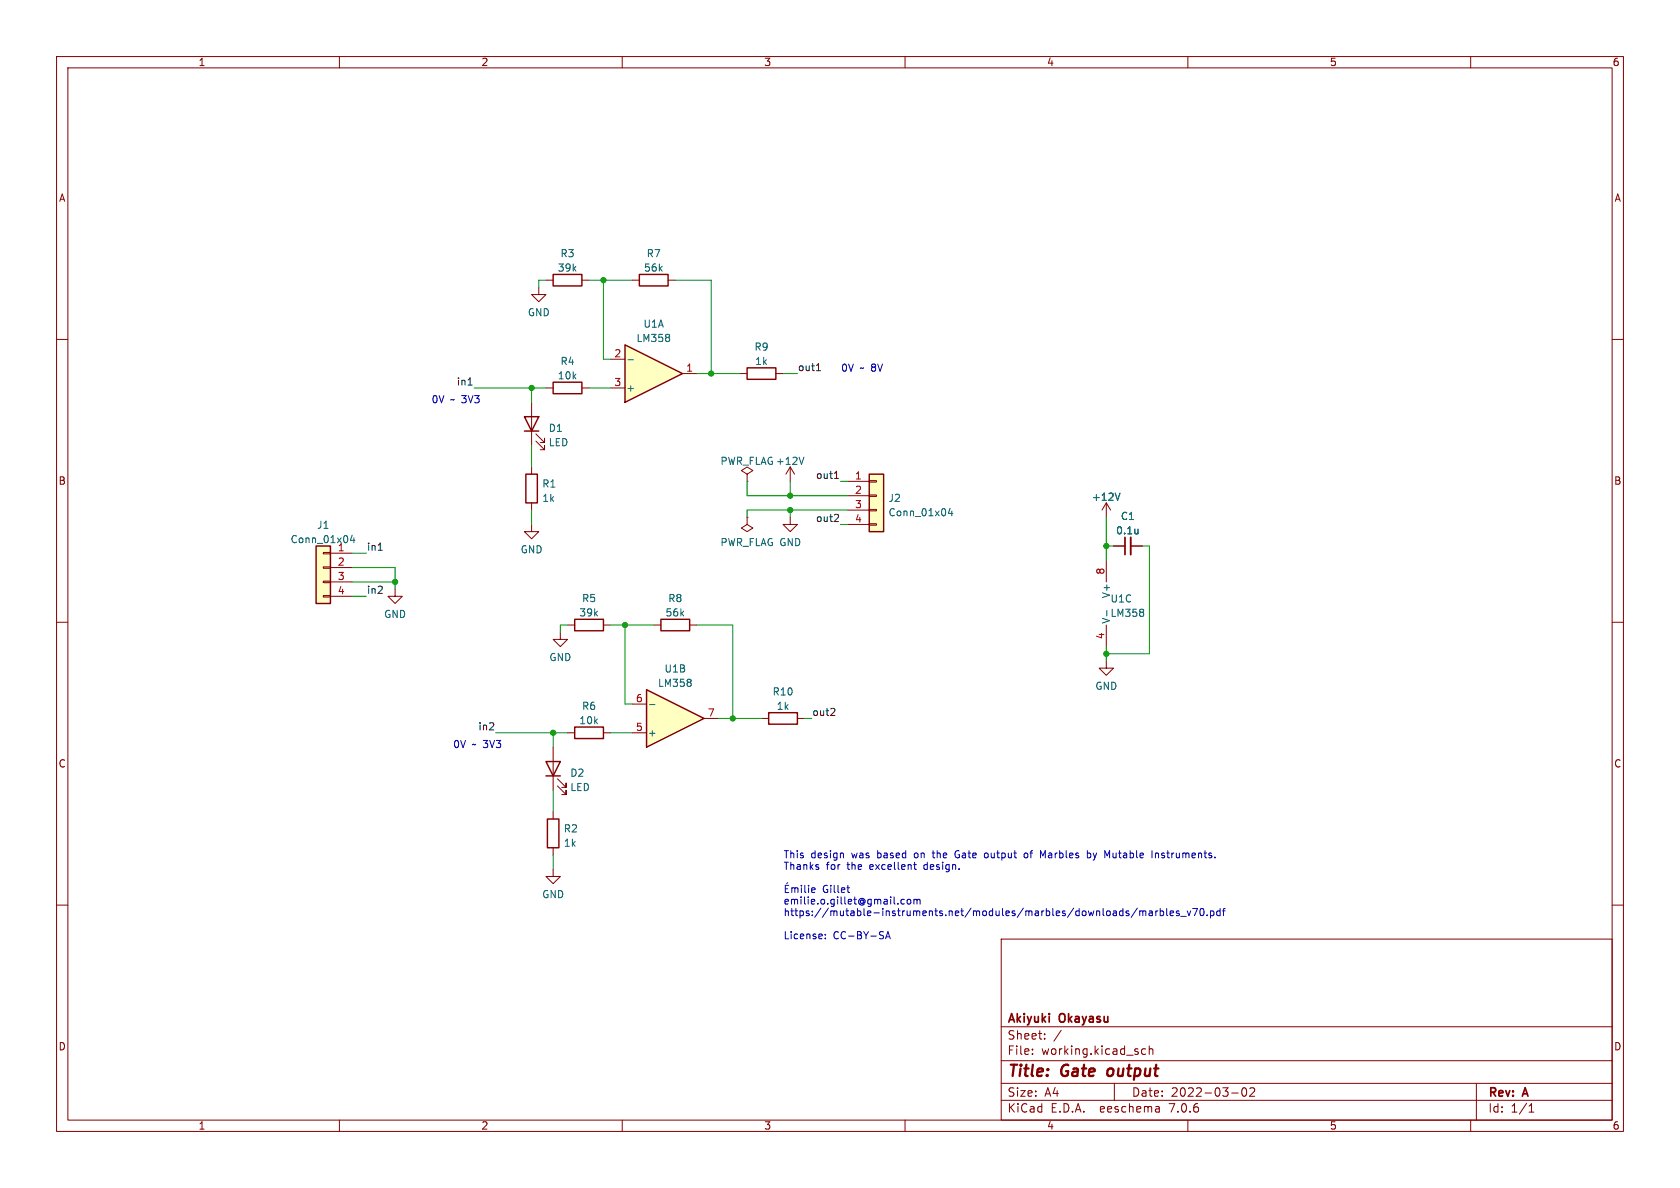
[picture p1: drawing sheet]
<svg xmlns="http://www.w3.org/2000/svg" width="297mm" height="210mm" viewBox="0 0 297 210" stroke-linecap="round" stroke-linejoin="round" font-family="sans-serif">
<g fill="none" stroke="#840000" stroke-width=".18">
<path d="M10 10h277v190h-277zM12 12h273v186h-273zM60 10v2M110 10v2M160 10v2M210 10v2M260 10v2M10 60h2M95.2 50.8v1.3h1.3l-1.3 1.2-1.2-1.2h1.2M96.5 49.5h1.3M102.9 49.5h1.2M111.8 49.5h1.2"/>
<path d="M118.1 49.5h1.3M285 60h2M96.5 68.6h1.3M102.9 68.6h1.2M130.8 66h1.3M137.2 66h1.2M57.1 97.7h1.3v.2h-1.3zM58.4 97.8h3.8M10 110h2M57.1 105.3h1.3v.2h-1.3zM57.1 102.7h1.3v.3h-1.3zM57.1 100.2h1.3v.3h-1.3z"/>
<path d="M58.4 100.3h3.8M58.4 102.9h3.8M58.4 105.4h3.8M99.1 111.8v1.2h1.2l-1.2 1.3-1.3-1.3h1.3M285 110h2M97.8 132.1v7.6M98.6 138.9l1.5 1.6v-.8v.8h-.8M98.6 137.7l1.5 1.5v-.8v.8h-.8M10 160h2M97.8 153.7v1.2h1.3l-1.3 1.3-1.3-1.3h1.3M285 160h2M177 166h108v32h-108z"/>
<path d="M60 198v2M110 198v2M160 198v2M177 194.5h108M177 191.5h108M177 187.5h108M177 181.5h108M182.5 186.3v.1M182.5 185.5v.1M184.7 183.6v.1M184.7 182.8v.1M187.6 182.1l-1.3 2"/>
<path d="M197 191.5v3M202.5 185.5l-.4-.1-.3 .3v.4l.2 .2h.5M203.2 185.5l.2-.1 .3 .1 .1 .9M203.2 184.9v1.5M204.9 195.7l.1 .9M205 196.5l-.2 .1M205 196h-.2M210 198v2M217.7 193.2h1.2M219.7 192.4l.2-.1a.81 .81 0 0 1 .6 .6 .81 .81 0 0 1-.3 .8l-.2 .1a.81 .81 0 0 1-.3-1.4zM221 192.4l.5-.1 .2 .1 .1 .3-.9 1.1h.9M260 198v2"/>
<path d="M261 191.5v6.5M270.3 196.6h.9M270.3 195.5l.4-.4v1.5"/>
</g>
<path d="M195.9 189.1l-.2 .7 .4 .4" fill="none" stroke="#840000" stroke-width=".4"/>
<path d="M97.8 48.5h5.1v2h-5.1zM113 48.5h5.1v2h-5.1zM97.8 67.6h5.1v2h-5.1zM132.1 65h5.1v2.1h-5.1zM55.9 96.5h2.5v10.2h-2.5zM96.5 134.6h2.6l-1.3 2.6zM96.5 137.2h2.6" fill="none" stroke="#840000" stroke-width=".25"/>
<path d="M55.9 96.5h2.5v10.2h-2.5z" fill="#ffffc2" stroke="#ffffc2" stroke-width=".18"/>
<path d="M62.3 94.6l-.3 .9h.7M62.6 95.1v.8" fill="none" stroke="#006464" stroke-width=".18"/>
<path d="M110.5 61l10.1 5-10.1 5.1z" fill="#ffffc2"/>
<path d="M92.7 73.7h2.5l-1.2 2.5zM92.7 76.2h2.5M110.5 61l10.1 5-10.1 5.1zM93 83.8h2v5.1h-2zM153.7 83.8h2.5v10.2h-2.5zM101.6 109.5h5.1v2h-5.1zM101.6 128.5h5.1v2.1h-5.1zM135.9 126h5.1v2h-5.1zM96.8 144.8h2v5.1h-2z" fill="none" stroke="#840000" stroke-width=".25"/>
<g fill="none" stroke="#840000" stroke-width=".18">
<path d="M94 71.1v7.6M94.7 78l1.6 1.5v-.8v.8h-.8M94.7 76.7l1.6 1.5v-.7v.7h-.8M107.9 63.5h2.6M107.9 68.6h2.6M120.6 66h2.6M94 92.7v1.3h1.2l-1.2 1.3-1.3-1.3h1.3M94 82.6v1.2M94 88.9v1.3M132.1 91.4v1.3l1 .6-1 .7-1-.7 1-.6M132.1 91.4h.1M132.1 83.8l1-.6-1-.6-1 .6 1 .6v1.3"/>
<path d="M132.1 85.1h.1M139.7 91.4v1.3h-1.3l1.3 1.3 1.3-1.3h-1.3M139.7 82.6l-.8 1.2M139.7 82.6v2.5M139.7 82.6l.8 1.2M149.9 85.1h3.8M149.9 87.6h3.8M149.9 90.2h3.8M149.9 92.7h3.8M153.7 92.6h1.2v.2h-1.2zM153.7 90h1.2v.3h-1.2zM153.7 87.5h1.2v.3h-1.2z"/>
<path d="M153.7 85h1.2v.2h-1.2zM195.6 88.9l-.8 1.3M195.6 88.9v2.5M195.6 99.1v3.8M195.6 88.9l.7 1.3M196.8 96.5h2.1M199.9 96.5h2M69.8 104.1v1.3h1.3l-1.3 1.3-1.2-1.3h1.2M100.3 110.5h1.3M106.7 110.5h1.2M195.6 116.8v1.3h1.2l-1.2 1.3-1.3-1.3h1.3M195.6 110.5v3.8"/>
<path d="M100.3 129.5h1.3M106.7 129.5h1.2M134.6 127h1.3M141 127h1.2M97.8 143.5v1.3M97.8 149.9v1.2"/>
</g>
<path d="M118.3 59.2v.3M118.3 59.8v.5M111 63.6h1M142.1 80.8l-.4 1.3M168 89.9l-.3 .9h.8M168.3 90.3v.9M198 87.2l-.4 1.2M201.2 93.5v.9M201.2 94.3h-.1M195.7 107.9v1M202.1 107.8v.3M202.1 108.4v.4" fill="none" stroke="#006464" stroke-width=".18"/>
<path d="M199.9 95v3" fill="none" stroke="#840000" stroke-width=".33"/>
<path d="M198.9 95v3" fill="none" stroke="#840000" stroke-width=".3"/>
<path d="M153.7 83.8h2.5v10.2h-2.5z" fill="#ffffc2" stroke="#ffffc2" stroke-width=".18"/>
<path d="M114.3 121.9l10.2 5.1-10.2 5.1z" fill="#ffffc2"/>
<path d="M116.8 109.5h5.1v2h-5.1zM114.3 121.9l10.2 5.1-10.2 5.1z" fill="none" stroke="#840000" stroke-width=".25"/>
<path d="M196.8 96.5h2.1M199.9 96.5h2M115.6 110.5h1.2M121.9 110.5h1.3M111.8 129.5h2.5M111.8 124.5h2.5M124.5 127h2.5" fill="none" stroke="#840000" stroke-width=".18"/>
<path d="M198 87.2l-.4 1.2M201.2 93.5v.9M201.2 94.3h-.1M114.8 124.6h1M122.1 120.2v.3M122.1 120.7v.5" fill="none" stroke="#006464" stroke-width=".18"/>
<path d="M82.8 68.1h.7M144.3 65.5h.8M144.6 64.4l.1-.1v1.2M66.9 97.3h.7M147.5 84.6h.7M147.8 83.5l.1-.2v1.3M148.1 91l.1 .2v.3l-.7 .7h.7M147.5 125.3l.1 .2-.1 .3-.7 .7h.8" fill="none" stroke="#0f0f0f" stroke-width=".18"/>
<g fill="none" stroke="#0000c2" stroke-width=".18">
<path d="M138.8 157.1h.5M139.3 156l-.2 .2M139.4 156.5h-.6v1.3h.6M140 156.9v.9M140 157.1l.3-.2 .2 .2M140.5 157.1l.2-.2 .3 .1 .1 .8M140.5 157.1v.7M141.7 156.5v.1M141.7 156.9v.9M142.3 156.5v1.1l.2 .2M142.9 156.5v.1M142.9 156.9v.9"/>
<path d="M143.5 157.4l.6-.2-.1-.2-.3-.1-.2 .2v.6h.5M149.1 150.9v.7M149.7 156.9h.5M150 157.7l.2 .1M159.9 159h-.4l-.2 .2 .1 .6h.5M160.4 159.1l.2-.1 .4 .1v.5l-.1 .2h-.3l-.2-.1zM161.5 152.8h.5M161.6 159.1l.3-.1 .2 .2M161.6 159v.8M161.7 152.4v1.1l.3 .2M162.1 159.2l.2-.2h.3l.1 .8M162.1 159.2v.6"/>
<path d="M164.8 150.8h.5M165 150.4v1.2M169.3 150.4a.68 .68 0 0 0-.5 .6 .68 .68 0 0 0 .5 .6M174 151.4l.3 .2h.3M174.6 150.9l-.3-.1-.3 .2M181.2 150.9l.3-.1 .2 .2v.4l-.2 .2h-.3l-.2-.2zM184.4 151.3l.4-.9v1.2M192.2 150.9l.4-.1 .2 .2-.1 .6h-.5M192.2 150.4v1.2M193.3 150.8l.3 .8M193.4 152l-.1 .1M204.3 150.9l.1-.1 .4 .1v.7"/>
<path d="M204.3 150.8v.8M145.9 165.8v.2M145.9 165.2v.1M156.6 166l.4-1.3 .4 1.3M156.7 165.6h.6M201.1 160.5l-1.1 1.7M201.5 161.1l.3-.1 .2 .2M201.5 161v.9M202 161.2l.2-.2 .3 .1 .1 .8M202 161.2v.7M203.2 161.1h.5v.8M203.7 161.3l-.4 .1-.2 .2 .2 .3 .4-.1"/>
<path d="M204.3 161v.9M204.7 161l-.4 .3M205.1 161.1l.4-.1 .2 .3-.1 .5h-.5M205.1 160.6v1.3M206.3 160.6v1.1l.1 .2M206.9 161.4l.6-.1-.1-.2-.4-.1-.1 .2v.6h.5M208.4 161.1l-.3-.1-.1 .2v.2l.4 .1v.3h-.4M208.7 162h1M209.9 161l.3 .9 .3-.9M210.9 160.6h.8l-.5 1.3M212.2 160.7l.2-.1a.68 .68 0 0 1 .5 .6 .68 .68 0 0 1-.5 .7l-.2-.2-.1-.3zM213.4 161.7v.2"/>
<path d="M214 161.1l.4-.1 .2 .3-.1 .5h-.5M214 161v1.3M215.7 161.1l-.4-.1-.2 .3 .1 .5h.5M215.7 160.6v1.3M216.1 161h.5M216.6 160.6l-.3 .2v1.1"/>
</g>
<g fill="none" stroke="#009600" stroke-width=".18">
<path d="M96.5 49.5h-1.3v1.3M104.1 49.5h7.7M106.7 49.5v14h1.2M119.4 49.5h6.3v16.5M83.8 68.6h12.7M94 68.6v2.5M94 78.7v3.9M104.1 68.6h3.8M123.2 66h7.6M138.4 66h2.6M62.2 97.8h2.6M94 90.2v2.5"/>
<path d="M132.1 85.1v2.5h17.8M139.7 85.1v2.5M139.7 90.2v1.2M148.6 85.1h1.3M148.6 92.7h1.3M149.9 90.2h-17.8v1.2M195.6 91.4v7.7M195.6 96.5h1.2M201.9 96.5h1.3v19.1h-7.6M62.2 100.3h7.6v3.8M62.2 102.9h7.6M62.2 105.4h2.6"/>
<path d="M100.3 110.5h-1.2v1.3M107.9 110.5h7.7M110.5 110.5v14h1.3M123.2 110.5h6.3v16.5M195.6 114.3v2.5M87.6 129.5h12.7M97.8 129.5v2.6M97.8 139.7v3.8M107.9 129.5h3.9M127 127h7.6M142.2 127h1.3M97.8 151.1v2.6"/>
</g>
<g fill="#009600" stroke="#009600" stroke-width=".18">
<circle cx="94" cy="68.6" r=".46"/>
<circle cx="106.7" cy="49.5" r=".46"/>
<circle cx="125.7" cy="66" r=".46"/>
<circle cx="129.5" cy="127" r=".46"/>
<circle cx="110.5" cy="110.5" r=".46"/>
<circle cx="97.8" cy="129.5" r=".46"/>
<circle cx="69.8" cy="102.9" r=".46"/>
<circle cx="139.7" cy="90.2" r=".46"/>
<circle cx="139.7" cy="87.6" r=".46"/>
<circle cx="195.6" cy="115.6" r=".46"/>
<circle cx="195.6" cy="96.5" r=".46"/>
</g>
<g font-size="2.8" fill="#840000">
<text x="178" y="190.9">Title:</text>
<text x="187.7" y="190.9">Gate</text>
<text x="196.6" y="190.9">output</text>
</g>
<g font-size="2.1" fill="#840000">
<text x="178" y="184">Sheet:</text>
<text x="178" y="181.2">Akiyuki</text>
<text x="187.4" y="181.2">Okayasu</text>
<text x="178" y="186.7">File:</text>
<text x="184.1" y="186.7">working.kicad_sch</text>
<text x="178" y="196.9">KiCad</text>
<text x="178" y="194.1">Size:</text>
<text x="184.7" y="194.1">A4</text>
<text x="185.7" y="196.9">E.D.A.</text>
<text x="194.6" y="196.9">eeschema</text>
<text x="200" y="194.1">Date:</text>
<text x="207" y="196.9">7.0.6</text>
<text x="207" y="194.1">2022-03-02</text>
<text x="263" y="194.3">Rev:</text>
<text x="263" y="196.9">Id:</text>
<text x="267.1" y="196.9">1/1</text>
<text x="269.4" y="194.3">A</text>
</g>
<g font-size="1.8" fill="#840000">
<text x="35" y="11.9">1</text>
<text x="85" y="11.9">2</text>
<text x="135" y="11.9">3</text>
<text x="185" y="11.9">4</text>
<text x="235" y="11.9">5</text>
<text x="285" y="11.9">6</text>
<text x="10.3" y="35.9">A</text>
<text x="285.3" y="35.9">A</text>
<text x="10.3" y="85.9">B</text>
<text x="285.3" y="85.9">B</text>
<text x="10.3" y="135.9">C</text>
<text x="285.3" y="135.9">C</text>
<text x="10.3" y="185.9">D</text>
<text x="285.3" y="185.9">D</text>
<text x="35" y="199.9">1</text>
<text x="85" y="199.9">2</text>
<text x="135" y="199.9">3</text>
<text x="185" y="199.9">4</text>
<text x="235" y="199.9">5</text>
<text x="285" y="199.9">6</text>
</g>
<g font-size="1.8" fill="#006464">
<text x="99" y="45.7">R3</text>
<text x="114.2" y="45.7">R7</text>
<text x="98.5" y="48.2">39k</text>
<text x="113.7" y="48.2">56k</text>
<text x="93.2" y="56.1">GND</text>
<text x="113.7" y="58.1">U1A</text>
<text x="99" y="64.7">R4</text>
<text x="112.4" y="60.7">LM358</text>
<text x="133.3" y="62.2">R9</text>
<text x="133.4" y="64.7">1k</text>
<text x="98.5" y="67.3">10k</text>
<text x="110.6" y="69.4">+</text>
<text x="96.9" y="76.5">D1</text>
<text x="96.9" y="79.1">LED</text>
<text x="127.3" y="82.4">PWR_FLAG+12V</text>
<text x="95.8" y="86.4">R1</text>
<text x="95.8" y="88.9">1k</text>
<text x="157" y="88.9">J2</text>
<text x="192.9" y="88.7">+12V</text>
<text x="56" y="93.7">J1</text>
<text x="157" y="91.5">Conn_01x04</text>
<text x="197.2" y="94.7">0.1u</text>
<text x="198.1" y="92.1">C1</text>
<text x="51.3" y="96.2">Conn_01x04</text>
<text x="59.6" y="97.5">1</text>
<text x="91.9" y="98">GND</text>
<text x="127.3" y="96.7">PWR_FLAG GND</text>
<text x="102.8" y="106.6">R5</text>
<text x="118" y="106.6">R8</text>
<text x="196.2" y="106.7">U1C</text>
<text x="196.4" y="105.9" transform="rotate(-90 196.4 105.9)">V+</text>
<text x="67.8" y="109.4">GND</text>
<text x="102.3" y="109.2">39k</text>
<text x="117.6" y="109.2">56k</text>
<text x="196.2" y="109.2">LM358</text>
<text x="196.4" y="110.4" transform="rotate(-90 196.4 110.4)">V-</text>
<text x="97" y="117.1">GND</text>
<text x="117.4" y="119.1">U1B</text>
<text x="102.8" y="125.7">R6</text>
<text x="116.2" y="121.6">LM358</text>
<text x="136.5" y="123.1">R10</text>
<text x="137.2" y="125.7">1k</text>
<text x="193.5" y="122.1">GND</text>
<text x="102.3" y="128.2">10k</text>
<text x="114.4" y="130.4">+</text>
<text x="100.7" y="137.5">D2</text>
<text x="100.7" y="140">LED</text>
<text x="99.6" y="147.3">R2</text>
<text x="99.6" y="149.9">1k</text>
<text x="95.8" y="159">GND</text>
</g>
<g font-size="1.8" fill="#a90000">
<text x="108.5" y="63.2">2</text>
<text x="121.2" y="65.8">1</text>
<text x="108.5" y="68.3">3</text>
<text x="151.1" y="84.8">1</text>
<text x="151.1" y="87.4">2</text>
<text x="151.1" y="89.9">3</text>
<text x="151.1" y="92.5">4</text>
<text x="59.6" y="100.1">2</text>
<text x="195.3" y="101.7" transform="rotate(-90 195.3 101.7)">8</text>
<text x="59.6" y="102.6">3</text>
<text x="59.6" y="105.2">4</text>
<text x="195.3" y="113.1" transform="rotate(-90 195.3 113.1)">4</text>
<text x="112.3" y="124.2">6</text>
<text x="112.3" y="129.3">5</text>
<text x="125" y="126.7">7</text>
</g>
<g font-size="1.8" fill="#0f0f0f">
<text x="141" y="65.7">out1</text>
<text x="80.7" y="68.2">in1</text>
<text x="144.2" y="84.7">out1</text>
<text x="144.2" y="92.4">out2</text>
<text x="64.8" y="97.4">in1</text>
<text x="64.8" y="105.1">in2</text>
<text x="84.5" y="129.2">in2</text>
<text x="143.5" y="126.7">out2</text>
</g>
<g font-size="1.8" fill="#0000c2">
<text x="148.6" y="65.8">0V</text>
<text x="152.1" y="65.8">~ 8V</text>
<text x="76.2" y="71.4">0V</text>
<text x="79.7" y="71.4">~ 3V3</text>
<text x="80" y="132.3">0V</text>
<text x="83.5" y="132.3">~ 3V3</text>
<text x="138.4" y="151.8">This</text>
<text x="138.4" y="153.9">Thanks</text>
<text x="143.4" y="151.8">design</text>
<text x="146.1" y="153.9">for</text>
<text x="149.9" y="153.9">the</text>
<text x="150.7" y="151.8">was</text>
<text x="154" y="153.9">excellent</text>
<text x="155.4" y="151.8">based</text>
<text x="162.1" y="151.8">on</text>
<text x="163.8" y="153.9">design.</text>
<text x="165.6" y="151.8">the</text>
<text x="169.7" y="151.8">Gate</text>
<text x="175.1" y="151.8">output</text>
<text x="182.3" y="151.8">of</text>
<text x="185.4" y="151.8">Marbles</text>
<text x="193.9" y="151.8">by</text>
<text x="197.1" y="151.8">Mutable</text>
<text x="205.7" y="151.8">Instruments.</text>
<text x="138.4" y="160">emilie.o.gillet@gmail.com</text>
<text x="145.4" y="157.9">Gillet</text>
<text x="138.4" y="162">https://mutable-instruments.net/modules/marbles/downloads/marbles_v70.pdf</text>
<text x="138.4" y="166.1">License:</text>
<text x="147.3" y="166.1">CC-BY-SA</text>
</g>
</svg>
